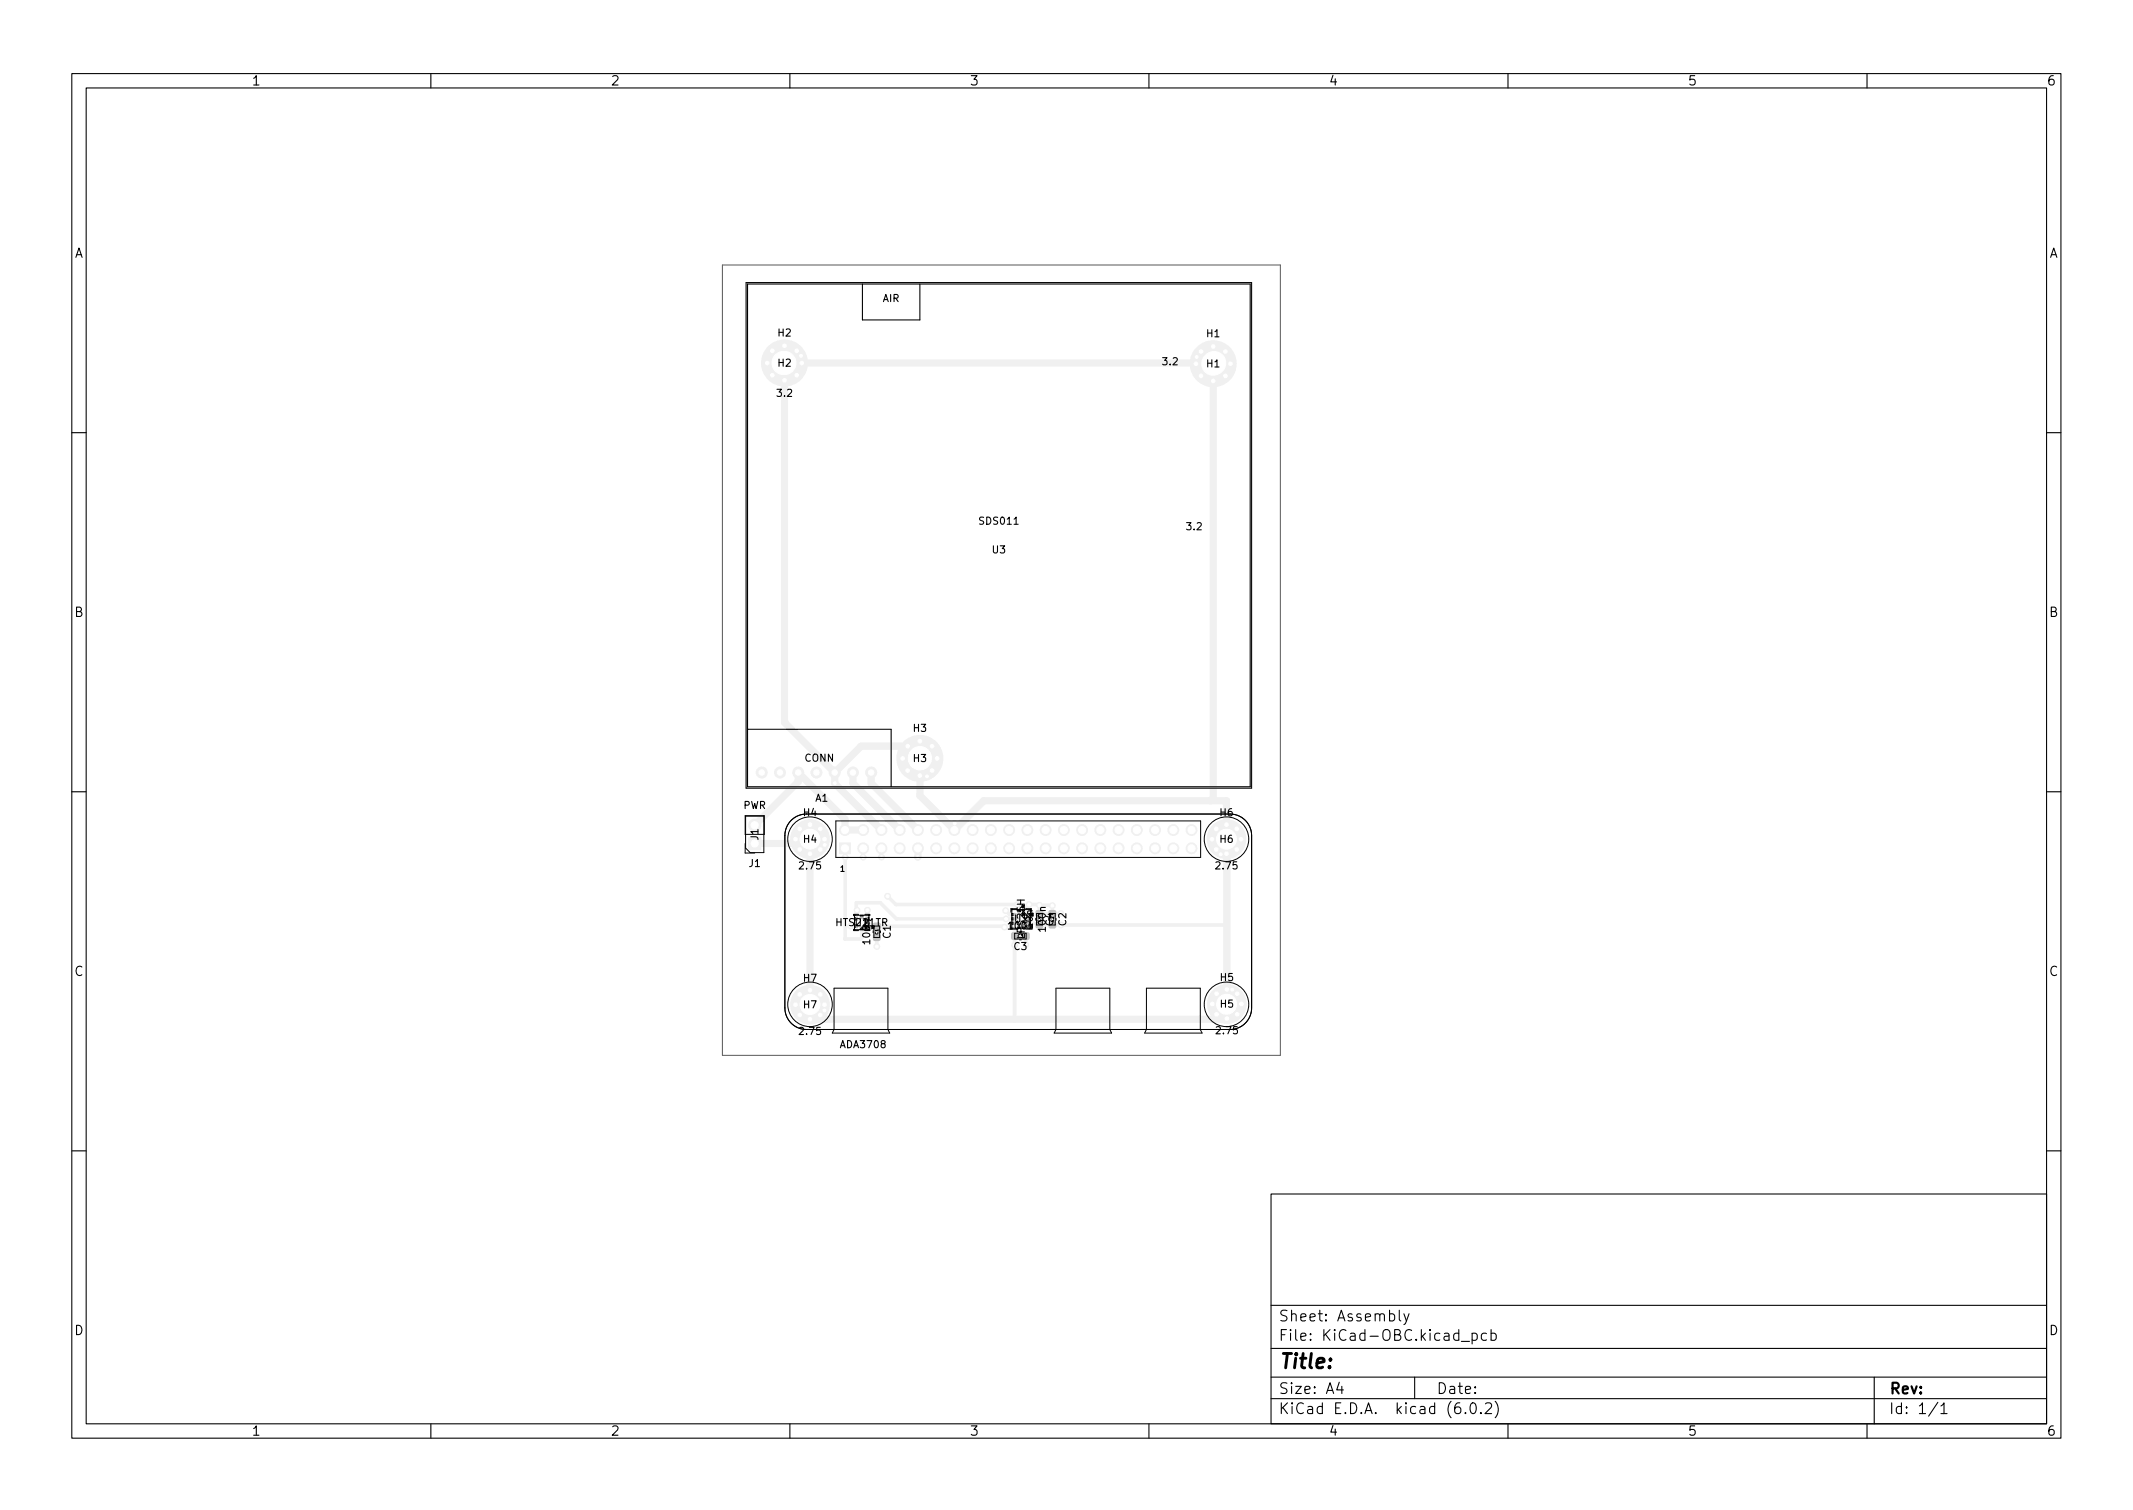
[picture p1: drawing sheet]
<svg xmlns="http://www.w3.org/2000/svg" width="297mm" height="210mm" viewBox="0 0 297 210" stroke-linecap="round" stroke-linejoin="round" font-family="sans-serif">
<g fill="#f0f0f0" stroke="#f0f0f0" stroke-width=".14">
<path d="M104.2 116.6h1.8v1.7h-1.8z"/>
<path d="M142.5 129.9h.8v.9h-.8z"/>
<path d="M140.9 129.9h.8v.9h-.8z"/>
<path d="M121.7 130.1h.8v.8h-.8z"/>
<path d="M116.9 117.4h1.5v1.5h-1.5z"/>
<circle cx="121.3" cy="107.6" r=".76"/>
<circle cx="118.8" cy="107.6" r=".76"/>
<circle cx="116.2" cy="107.6" r=".76"/>
<circle cx="113.7" cy="107.6" r=".76"/>
<circle cx="111.2" cy="107.6" r=".76"/>
<circle cx="108.6" cy="107.6" r=".76"/>
<circle cx="106.1" cy="107.6" r=".76"/>
<circle cx="109.1" cy="50.5" r="2.5"/>
<circle cx="128.1" cy="105.5" r="2.5"/>
<circle cx="169.1" cy="50.5" r="2.5"/>
<circle cx="105.1" cy="114.9" r=".85"/>
<circle cx="111.4" cy="141.3" r=".4"/>
<circle cx="112.8" cy="139.9" r="2.7"/>
<circle cx="112.8" cy="141.9" r=".4"/>
<circle cx="114.2" cy="138.5" r=".4"/>
<circle cx="110.8" cy="139.9" r=".4"/>
<circle cx="112.8" cy="137.9" r=".4"/>
<circle cx="114.8" cy="139.9" r=".4"/>
<circle cx="114.2" cy="141.3" r=".4"/>
<circle cx="111.4" cy="138.5" r=".4"/>
<circle cx="169.4" cy="118.3" r=".4"/>
<circle cx="170.8" cy="116.8" r="2.7"/>
<circle cx="170.8" cy="118.9" r=".4"/>
<circle cx="172.2" cy="115.4" r=".4"/>
<circle cx="168.8" cy="116.8" r=".4"/>
<circle cx="170.8" cy="114.8" r=".4"/>
<circle cx="172.8" cy="116.8" r=".4"/>
<circle cx="172.2" cy="118.3" r=".4"/>
<circle cx="169.4" cy="115.4" r=".4"/>
<circle cx="169.4" cy="141.2" r=".4"/>
<circle cx="170.8" cy="139.8" r="2.7"/>
<circle cx="170.9" cy="141.8" r=".4"/>
<circle cx="172.3" cy="138.4" r=".4"/>
<circle cx="168.8" cy="139.8" r=".4"/>
<circle cx="170.9" cy="137.8" r=".4"/>
<circle cx="172.9" cy="139.8" r=".4"/>
<circle cx="172.3" cy="141.2" r=".4"/>
<circle cx="169.4" cy="138.4" r=".4"/>
<circle cx="111.4" cy="118.3" r=".4"/>
<circle cx="112.8" cy="116.8" r="2.7"/>
<circle cx="112.8" cy="118.9" r=".4"/>
<circle cx="114.2" cy="115.4" r=".4"/>
<circle cx="110.8" cy="116.8" r=".4"/>
<circle cx="112.8" cy="114.8" r=".4"/>
<circle cx="114.8" cy="116.8" r=".4"/>
<circle cx="114.2" cy="118.3" r=".4"/>
<circle cx="111.4" cy="115.4" r=".4"/>
<circle cx="128.1" cy="103.2" r=".4"/>
<circle cx="129.8" cy="107.3" r=".4"/>
<circle cx="129.8" cy="103.9" r=".4"/>
<circle cx="130.5" cy="105.6" r=".4"/>
<circle cx="128.1" cy="105.6" r="3.2"/>
<circle cx="128.1" cy="108" r=".4"/>
<circle cx="126.4" cy="103.9" r=".4"/>
<circle cx="126.4" cy="107.3" r=".4"/>
<circle cx="125.7" cy="105.6" r=".4"/>
<circle cx="109.2" cy="48.1" r=".4"/>
<circle cx="110.9" cy="52.2" r=".4"/>
<circle cx="110.9" cy="48.9" r=".4"/>
<circle cx="111.6" cy="50.5" r=".4"/>
<circle cx="109.3" cy="50.5" r="3.2"/>
<circle cx="109.2" cy="52.9" r=".4"/>
<circle cx="107.6" cy="48.9" r=".4"/>
<circle cx="107.6" cy="52.2" r=".4"/>
<circle cx="106.8" cy="50.5" r=".4"/>
<circle cx="168.9" cy="48.2" r=".4"/>
<circle cx="170.6" cy="52.3" r=".4"/>
<circle cx="170.6" cy="49" r=".4"/>
<circle cx="171.3" cy="50.6" r=".4"/>
<circle cx="168.9" cy="50.6" r="3.2"/>
<circle cx="169" cy="53" r=".4"/>
<circle cx="167.3" cy="49" r=".4"/>
<circle cx="167.3" cy="52.3" r=".4"/>
<circle cx="166.6" cy="50.6" r=".4"/>
<circle cx="117.7" cy="115.6" r=".75"/>
<circle cx="120.2" cy="118.1" r=".75"/>
<circle cx="120.2" cy="115.6" r=".75"/>
<circle cx="122.7" cy="118.1" r=".75"/>
<circle cx="122.7" cy="115.6" r=".75"/>
<circle cx="125.3" cy="118.1" r=".75"/>
<circle cx="125.3" cy="115.6" r=".75"/>
<circle cx="127.8" cy="118.1" r=".75"/>
<circle cx="127.8" cy="115.6" r=".75"/>
<circle cx="130.4" cy="118.1" r=".75"/>
<circle cx="130.4" cy="115.6" r=".75"/>
<circle cx="132.9" cy="118.1" r=".75"/>
<circle cx="132.9" cy="115.6" r=".75"/>
<circle cx="135.4" cy="118.1" r=".75"/>
<circle cx="135.4" cy="115.6" r=".75"/>
<circle cx="138" cy="118.1" r=".75"/>
<circle cx="138" cy="115.6" r=".75"/>
<circle cx="140.5" cy="118.1" r=".75"/>
<circle cx="140.5" cy="115.6" r=".75"/>
<circle cx="143.1" cy="118.1" r=".75"/>
<circle cx="143.1" cy="115.6" r=".75"/>
<circle cx="145.6" cy="118.1" r=".75"/>
<circle cx="145.6" cy="115.6" r=".75"/>
<circle cx="148.1" cy="118.1" r=".75"/>
<circle cx="148.1" cy="115.6" r=".75"/>
<circle cx="150.7" cy="118.1" r=".75"/>
<circle cx="150.7" cy="115.6" r=".75"/>
<circle cx="153.2" cy="118.1" r=".75"/>
<circle cx="153.2" cy="115.6" r=".75"/>
<circle cx="155.8" cy="118.1" r=".75"/>
<circle cx="155.8" cy="115.6" r=".75"/>
<circle cx="158.3" cy="118.1" r=".75"/>
<circle cx="158.3" cy="115.6" r=".75"/>
<circle cx="160.8" cy="118.1" r=".75"/>
<circle cx="160.8" cy="115.6" r=".75"/>
<circle cx="163.4" cy="118.1" r=".75"/>
<circle cx="163.4" cy="115.6" r=".75"/>
<circle cx="165.9" cy="118.1" r=".75"/>
<circle cx="165.9" cy="115.6" r=".75"/>
<circle cx="139.9" cy="129.1" r=".4"/>
<circle cx="122.1" cy="131.8" r=".4"/>
<circle cx="140" cy="126.8" r=".4"/>
<circle cx="123.6" cy="124.8" r=".4"/>
<circle cx="116.2" cy="109" r=".4"/>
<circle cx="140.1" cy="127.9" r=".4"/>
<circle cx="120.8" cy="126.7" r=".4"/>
<circle cx="119.3" cy="126.7" r=".4"/>
<circle cx="146.5" cy="126.1" r=".4"/>
<circle cx="144.7" cy="126" r=".4"/>
<circle cx="143.3" cy="125.9" r=".4"/>
<circle cx="166.7" cy="49.7" r=".4"/>
<circle cx="111.5" cy="49.5" r=".4"/>
<circle cx="114.8" cy="140.7" r=".4"/>
<circle cx="171.6" cy="137.8" r=".4"/>
<circle cx="170" cy="118.9" r=".4"/>
<circle cx="132.9" cy="114.6" r=".4"/>
<circle cx="127.8" cy="119.3" r=".4"/>
<circle cx="129.1" cy="108.1" r=".4"/>
<circle cx="114.9" cy="117.6" r=".4"/>
<circle cx="122.7" cy="119.3" r=".4"/>
<circle cx="120.2" cy="119.3" r=".4"/>
<circle cx="117.7" cy="119.3" r=".4"/>
</g>
<g fill="none" stroke="#f0f0f0" stroke-width=".5">
<path d="M117.7 118.1v12.6h2.1M120.2 118.1v1.2M120.2 118.1h.1M122.8 118.1v1.2M119.2 127.9v-1l.2-.2-.2-.1v-.9h3.4l2.2 2.2h16.5M120.8 126.7v1.2M122.1 129h17.7l.1 .1M122.1 130.5v1.3M123.6 124.8l1.2 1.1h16.9M140.1 126.8l.5 .5h.7M141.3 130.4v11.5M142.5 126.7l.8-.8 3.2 .1 .1 1.2"/>
<path d="M142.9 130.4v1.1M143.1 128.5h1.4M144.8 128.8h2.9M144.8 127.2h2.9M170.9 128.7l-.2 .1h-22.9"/>
</g>
<g fill="none" stroke="#f0f0f0" stroke-width="1">
<path d="M109.2 50.5v50.1l7 7M111.7 50.5h54.8l.1 .1M168.9 53v58.1l-.3 .4M105.1 114.9l6.1-6.1v-1.2l6.5 6.5v1.5h2.5M105.1 117.4h7.1M112.8 118.9v19M116.2 107.6v1.5l6.6 6.5M118.8 107.6v1.5l6.5 6.5M121.3 107.6v1.5l6.5 6.5M126.4 103.9h-6.5l-3.7 3.7M127.8 118.1v1.2M128.1 108v2.8l4.8 4.8 4.1-4.1h33.8v5.3"/>
<path d="M129.8 107.3l-.7 .8M170.8 118.9l.1 18.9h.7M170.9 141.8l-.2 .1h-57.9"/>
</g>
<g fill="#fff" stroke="#fff" stroke-width=".14">
<circle cx="139.9" cy="129.1" r=".2"/>
<circle cx="122.1" cy="131.8" r=".2"/>
<circle cx="140.1" cy="126.8" r=".2"/>
<circle cx="123.6" cy="124.8" r=".2"/>
<circle cx="116.3" cy="109" r=".2"/>
<circle cx="140.1" cy="127.9" r=".2"/>
<circle cx="120.8" cy="126.7" r=".2"/>
<circle cx="119.3" cy="126.7" r=".2"/>
<circle cx="146.5" cy="126.1" r=".2"/>
<circle cx="144.7" cy="126" r=".2"/>
<circle cx="143.3" cy="125.9" r=".2"/>
<circle cx="166.6" cy="49.7" r=".2"/>
<circle cx="111.6" cy="49.5" r=".2"/>
<circle cx="114.8" cy="140.7" r=".2"/>
<circle cx="171.6" cy="137.8" r=".2"/>
<circle cx="170" cy="118.9" r=".2"/>
<circle cx="133" cy="114.6" r=".2"/>
<circle cx="127.8" cy="119.3" r=".2"/>
<circle cx="129.1" cy="108.1" r=".2"/>
<circle cx="114.9" cy="117.6" r=".2"/>
<circle cx="122.7" cy="119.3" r=".2"/>
<circle cx="120.2" cy="119.3" r=".2"/>
<circle cx="117.7" cy="119.3" r=".2"/>
<circle cx="121.3" cy="107.6" r=".38"/>
<circle cx="118.8" cy="107.6" r=".38"/>
<circle cx="116.2" cy="107.6" r=".38"/>
<circle cx="113.7" cy="107.6" r=".38"/>
<circle cx="111.2" cy="107.6" r=".38"/>
<circle cx="108.6" cy="107.6" r=".38"/>
<circle cx="106.1" cy="107.6" r=".38"/>
<circle cx="109.1" cy="50.5" r="1.6"/>
<circle cx="128.1" cy="105.5" r="1.6"/>
<circle cx="169.1" cy="50.5" r="1.6"/>
<circle cx="105.1" cy="117.4" r=".5"/>
<circle cx="105.1" cy="114.9" r=".5"/>
<circle cx="111.4" cy="141.3" r=".25"/>
<circle cx="112.8" cy="139.9" r="1.35"/>
<circle cx="112.8" cy="141.9" r=".25"/>
<circle cx="114.2" cy="138.5" r=".25"/>
<circle cx="110.8" cy="139.9" r=".25"/>
<circle cx="112.8" cy="137.9" r=".25"/>
<circle cx="114.8" cy="139.9" r=".25"/>
<circle cx="114.2" cy="141.3" r=".25"/>
<circle cx="111.4" cy="138.5" r=".25"/>
<circle cx="169.4" cy="118.3" r=".25"/>
<circle cx="170.8" cy="116.8" r="1.35"/>
<circle cx="170.8" cy="118.9" r=".25"/>
<circle cx="172.2" cy="115.4" r=".25"/>
<circle cx="168.8" cy="116.8" r=".25"/>
<circle cx="170.8" cy="114.8" r=".25"/>
<circle cx="172.8" cy="116.8" r=".25"/>
<circle cx="172.2" cy="118.3" r=".25"/>
<circle cx="169.4" cy="115.4" r=".25"/>
<circle cx="169.4" cy="141.2" r=".25"/>
<circle cx="170.9" cy="139.8" r="1.35"/>
<circle cx="170.9" cy="141.8" r=".25"/>
<circle cx="172.3" cy="138.4" r=".25"/>
<circle cx="168.8" cy="139.8" r=".25"/>
<circle cx="170.9" cy="137.8" r=".25"/>
<circle cx="172.9" cy="139.8" r=".25"/>
<circle cx="172.3" cy="141.2" r=".25"/>
<circle cx="169.4" cy="138.4" r=".25"/>
<circle cx="111.4" cy="118.3" r=".25"/>
<circle cx="112.8" cy="116.8" r="1.35"/>
<circle cx="112.8" cy="118.9" r=".25"/>
<circle cx="114.2" cy="115.4" r=".25"/>
<circle cx="110.8" cy="116.8" r=".25"/>
<circle cx="112.8" cy="114.8" r=".25"/>
<circle cx="114.8" cy="116.8" r=".25"/>
<circle cx="114.2" cy="118.3" r=".25"/>
<circle cx="111.4" cy="115.4" r=".25"/>
<circle cx="128.1" cy="103.2" r=".25"/>
<circle cx="129.8" cy="107.3" r=".25"/>
<circle cx="129.8" cy="103.9" r=".25"/>
<circle cx="130.5" cy="105.6" r=".25"/>
<circle cx="128.1" cy="105.6" r="1.6"/>
<circle cx="128.1" cy="108" r=".25"/>
<circle cx="126.4" cy="103.9" r=".25"/>
<circle cx="126.4" cy="107.3" r=".25"/>
<circle cx="125.7" cy="105.6" r=".25"/>
<circle cx="109.3" cy="48.1" r=".25"/>
<circle cx="110.9" cy="52.2" r=".25"/>
<circle cx="110.9" cy="48.9" r=".25"/>
<circle cx="111.7" cy="50.5" r=".25"/>
<circle cx="109.2" cy="50.5" r="1.6"/>
<circle cx="109.2" cy="52.9" r=".25"/>
<circle cx="107.6" cy="48.9" r=".25"/>
<circle cx="107.6" cy="52.2" r=".25"/>
<circle cx="106.9" cy="50.5" r=".25"/>
<circle cx="168.9" cy="48.2" r=".25"/>
<circle cx="170.6" cy="52.3" r=".25"/>
<circle cx="170.6" cy="49" r=".25"/>
<circle cx="171.3" cy="50.6" r=".25"/>
<circle cx="168.9" cy="50.6" r="1.6"/>
<circle cx="168.9" cy="53" r=".25"/>
<circle cx="167.3" cy="49" r=".25"/>
<circle cx="167.3" cy="52.3" r=".25"/>
<circle cx="166.5" cy="50.6" r=".25"/>
<circle cx="112.8" cy="116.8" r="1.37"/>
<circle cx="170.8" cy="116.8" r="1.37"/>
<circle cx="170.8" cy="139.8" r="1.37"/>
<circle cx="112.8" cy="139.8" r="1.37"/>
<circle cx="117.7" cy="118.1" r=".5"/>
<circle cx="117.7" cy="115.6" r=".5"/>
<circle cx="120.2" cy="118.1" r=".5"/>
<circle cx="120.2" cy="115.6" r=".5"/>
<circle cx="122.7" cy="118.1" r=".5"/>
<circle cx="122.7" cy="115.6" r=".5"/>
<circle cx="125.3" cy="118.1" r=".5"/>
<circle cx="125.3" cy="115.6" r=".5"/>
<circle cx="127.8" cy="118.1" r=".5"/>
<circle cx="127.8" cy="115.6" r=".5"/>
<circle cx="130.4" cy="118.1" r=".5"/>
<circle cx="130.4" cy="115.6" r=".5"/>
<circle cx="132.9" cy="118.1" r=".5"/>
<circle cx="132.9" cy="115.6" r=".5"/>
<circle cx="135.4" cy="118.1" r=".5"/>
<circle cx="135.4" cy="115.6" r=".5"/>
<circle cx="138" cy="118.1" r=".5"/>
<circle cx="138" cy="115.6" r=".5"/>
<circle cx="140.5" cy="118.1" r=".5"/>
<circle cx="140.5" cy="115.6" r=".5"/>
<circle cx="143.1" cy="118.1" r=".5"/>
<circle cx="143.1" cy="115.6" r=".5"/>
<circle cx="145.6" cy="118.1" r=".5"/>
<circle cx="145.6" cy="115.6" r=".5"/>
<circle cx="148.1" cy="118.1" r=".5"/>
<circle cx="148.1" cy="115.6" r=".5"/>
<circle cx="150.7" cy="118.1" r=".5"/>
<circle cx="150.7" cy="115.6" r=".5"/>
<circle cx="153.2" cy="118.1" r=".5"/>
<circle cx="153.2" cy="115.6" r=".5"/>
<circle cx="155.8" cy="118.1" r=".5"/>
<circle cx="155.8" cy="115.6" r=".5"/>
<circle cx="158.3" cy="118.1" r=".5"/>
<circle cx="158.3" cy="115.6" r=".5"/>
<circle cx="160.8" cy="118.1" r=".5"/>
<circle cx="160.8" cy="115.6" r=".5"/>
<circle cx="163.4" cy="118.1" r=".5"/>
<circle cx="163.4" cy="115.6" r=".5"/>
<circle cx="165.9" cy="118.1" r=".5"/>
<circle cx="165.9" cy="115.6" r=".5"/>
</g>
<g fill="#c4c4c4" stroke="#c4c4c4" stroke-width=".14">
<path d="M142.5 129.9h.8v.9h-.8z"/>
<path d="M140.9 129.9h.8v.9h-.8z"/>
<path d="M121.7 130.1h.8v.8h-.8z"/>
</g>
<g fill="none" stroke="#000" stroke-width=".14">
<path d="M103.8 113.6h2.6v2.6h-2.6zM103.8 117.4v1.4h1.3M103.8 113.6h2.6v5.1h-1.9l-.7-.6zM110.2 114.2a3 3 0 0 1 2.1-.9h59a3 3 0 0 1 3 3v24a3 3 0 0 1-3 3h-59a3 3 0 0 1-3-3v-24a3 3 0 0 1 .9-2.1zM116.4 114.3h50.8v5.1h-50.8zM116.1 137.6h7.5v5.7l.3 .5h-8l.2-.5zM118.9 129.4v.2h.7M119.6 127.3h-.7v.2M120.4 127.3h.7v.2M121.7 128.9v1.6h.8v-1.6M140.9 126.7h2.6v2.5h-2.6zM140.9 127.8h.2"/>
<path d="M140.9 127.5h.2M140.9 127.2h.2M141.6 126.5h-.8v.5M142.2 126.7l1.3 1.2M147 137.6h7.6v5.7l.2 .5h-8l.2-.5zM159.6 137.6h7.6v5.7l.2 .5h-8l.2-.5z"/>
<circle cx="112.8" cy="116.8" r="3.1"/>
<circle cx="170.8" cy="116.8" r="3.1"/>
<circle cx="112.8" cy="139.8" r="3.1"/>
<circle cx="170.8" cy="139.8" r="3.1"/>
</g>
<g fill="none" stroke="#000" stroke-width=".15">
<path d="M10 10.2h277v190.1h-277zM12 12.2h273v186.1h-273zM60 10.2v2M110 10.2v2M160 10.2v2M210 10.2v2M260 10.2v2M103.9 39.3h70.4v70.4h-70.4zM104.1 39.5h70v70h-70zM120.1 39.5v5h8v-5M10 60.2h2M285 60.2h2"/>
<path d="M10 110.2h2M104.1 101.5h20v8M285 110.2h2M10 160.2h2M177 166.3h108v32h-108zM285 160.2h2M60 198.3v2M110 198.3v2M160 198.3v2M177 194.8h108M177 191.8h108M177 187.8h108"/>
<path d="M177 181.8h108M186.5 192.5l-.4 1h1M186.9 193v1M194.9 182.4v1.3l.2 .2M195.5 182.9l.4 1M196.2 182.9l-.5 1.4-.2 .1M197 191.8v3M203.5 186.8h1.1M204.1 196.7v.1h-.1l.1-.1v.1M204.9 195.4a.36 .36 0 0 1 .6 .2 .77 .77 0 0 1-.4 1.2 1 1 0 0 1-.2-1.4zM205 185.7l.4-.1 .3 .3v.4l-.1 .3h-.2h-.4M205 185.6v1.5"/>
<path d="M206.2 196.7l.1 .1h-.1h-.1l.1-.1v.1M206.9 195.5l.2-.2 .5 .1a.41 .41 0 0 1 0 .6l-.8 .8h.9M207 185.7l-.4-.1-.3 .3v.4l.1 .3h.2h.4M207.6 185.7l.5-.1 .3 .3v.4l-.2 .3h-.1h-.5M207.6 185.1v1.5M208.2 195.1a1.72 1.72 0 0 1 0 2.3M210 198.3v2M260 198.3v2M261 191.8v6.5M269.9 195.3l-1.3 1.9M270.3 195.8l.4-.5v1.5M270.3 196.8h.8"/>
</g>
<path d="M100.6 36.9h77.7v110h-77.7z" fill="none" stroke="#575757" stroke-width=".14"/>
<g fill="#000" stroke="#000" stroke-width=".14">
<circle cx="119" cy="129.5" r=".05"/>
<circle cx="119" cy="127.4" r=".05"/>
<circle cx="121" cy="127.4" r=".05"/>
<circle cx="140.9" cy="126.7" r=".05"/>
</g>
<text font-size="2.8" x="178" y="190.6">Title:</text>
<g font-size="2.1">
<text x="178" y="184">Sheet: Assembly</text>
<text x="178" y="186.7">File: KiCad-OBC.kicad_pcb</text>
<text x="178" y="196.9">KiCad E.D.A. kicad (6.0.2)</text>
<text x="178" y="194.1">Size: A4</text>
<text x="200" y="194.1">Date:</text>
<text x="263" y="194.1">Rev:</text>
<text x="263" y="196.9">Id: 1/1</text>
</g>
<g font-size="1.8">
<text x="35" y="11.9">1</text>
<text x="85" y="11.9">2</text>
<text x="135" y="11.9">3</text>
<text x="185" y="11.9">4</text>
<text x="235" y="11.9">5</text>
<text x="285" y="11.9">6</text>
<text x="10.3" y="35.9">A</text>
<text x="285.3" y="35.9">A</text>
<text x="10.3" y="85.9">B</text>
<text x="285.3" y="85.9">B</text>
<text x="10.3" y="135.9">C</text>
<text x="285.3" y="135.9">C</text>
<text x="10.3" y="185.9">D</text>
<text x="285.3" y="185.9">D</text>
<text x="35" y="199.9">1</text>
<text x="85" y="199.9">2</text>
<text x="135" y="199.9">3</text>
<text x="185" y="199.9">4</text>
<text x="235" y="199.9">5</text>
<text x="285" y="199.9">6</text>
</g>
<g font-size="1.4">
<text x="108.4" y="46.8">H2</text>
<text x="122.9" y="42">AIR</text>
<text x="168.1" y="46.9">H1</text>
<text x="108.4" y="51">H2</text>
<text x="162" y="50.8">3.2</text>
<text x="168.1" y="51.1">H1</text>
<text x="108.3" y="55.2">3.2</text>
<text x="136.5" y="73">SDS011</text>
<text x="138.2" y="77">U3</text>
<text x="165.3" y="73.8">3.2</text>
<text x="127.2" y="101.9">H3</text>
<text x="112" y="106">CONN</text>
<text x="127.2" y="106.1">H3</text>
<text x="103.5" y="112.6">PWR</text>
<text x="111.9" y="113.6">H4</text>
<text x="113.6" y="111.6">A1</text>
<text x="169.9" y="113.6">H6</text>
<text x="105.6" y="117" transform="rotate(-90 105.6 117)">J1</text>
<text x="111.9" y="117.3">H4</text>
<text x="169.9" y="117.3">H6</text>
<text x="104.3" y="120.7">J1</text>
<text x="111.4" y="121">2.75</text>
<text x="169.4" y="121">2.75</text>
<text x="116.5" y="128.9">HTS221TR</text>
<text x="119.1" y="128.9">U1</text>
<text x="120.3" y="129.9">* *</text>
<text x="121.2" y="131.3" transform="rotate(-90 121.2 131.3)">100n</text>
<text x="124" y="130.6" transform="rotate(-90 124 130.6)">C1</text>
<text x="140.5" y="129.4">100n</text>
<text x="141.3" y="128.4">U2</text>
<text x="142.7" y="130.6" transform="rotate(-90 142.7 130.6)">LPS25H</text>
<text x="143.3" y="127.5" transform="rotate(-90 143.3 127.5)">*</text>
<text x="143.3" y="126.4" transform="rotate(-90 143.3 126.4)">*</text>
<text x="143.8" y="129.2" transform="rotate(-90 143.8 129.2)">10n</text>
<text x="145.6" y="129.6" transform="rotate(-90 145.6 129.6)">100n</text>
<text x="146.7" y="128.9" transform="rotate(-90 146.7 128.9)">C4</text>
<text x="148.5" y="128.9" transform="rotate(-90 148.5 128.9)">C2</text>
<text x="111.9" y="136.7">H7</text>
<text x="141.2" y="132.3">C3</text>
<text x="170" y="136.6">H5</text>
<text x="111.9" y="140.4">H7</text>
<text x="169.5" y="144">2.75</text>
<text x="170" y="140.3">H5</text>
<text x="111.4" y="144.1">2.75</text>
<text x="117.1" y="145.9">ADA3708</text>
</g>
<text font-size="1.1" x="117" y="121.4">1</text>
<g font-size=".6">
<text x="122.3" y="130.1" transform="rotate(-90 122.3 130.1)">C1</text>
<text x="141.7" y="130.5">C3</text>
<text x="144.9" y="128.4" transform="rotate(-90 144.9 128.4)">C4</text>
<text x="146.8" y="128.4" transform="rotate(-90 146.8 128.4)">C2</text>
</g>
</svg>
